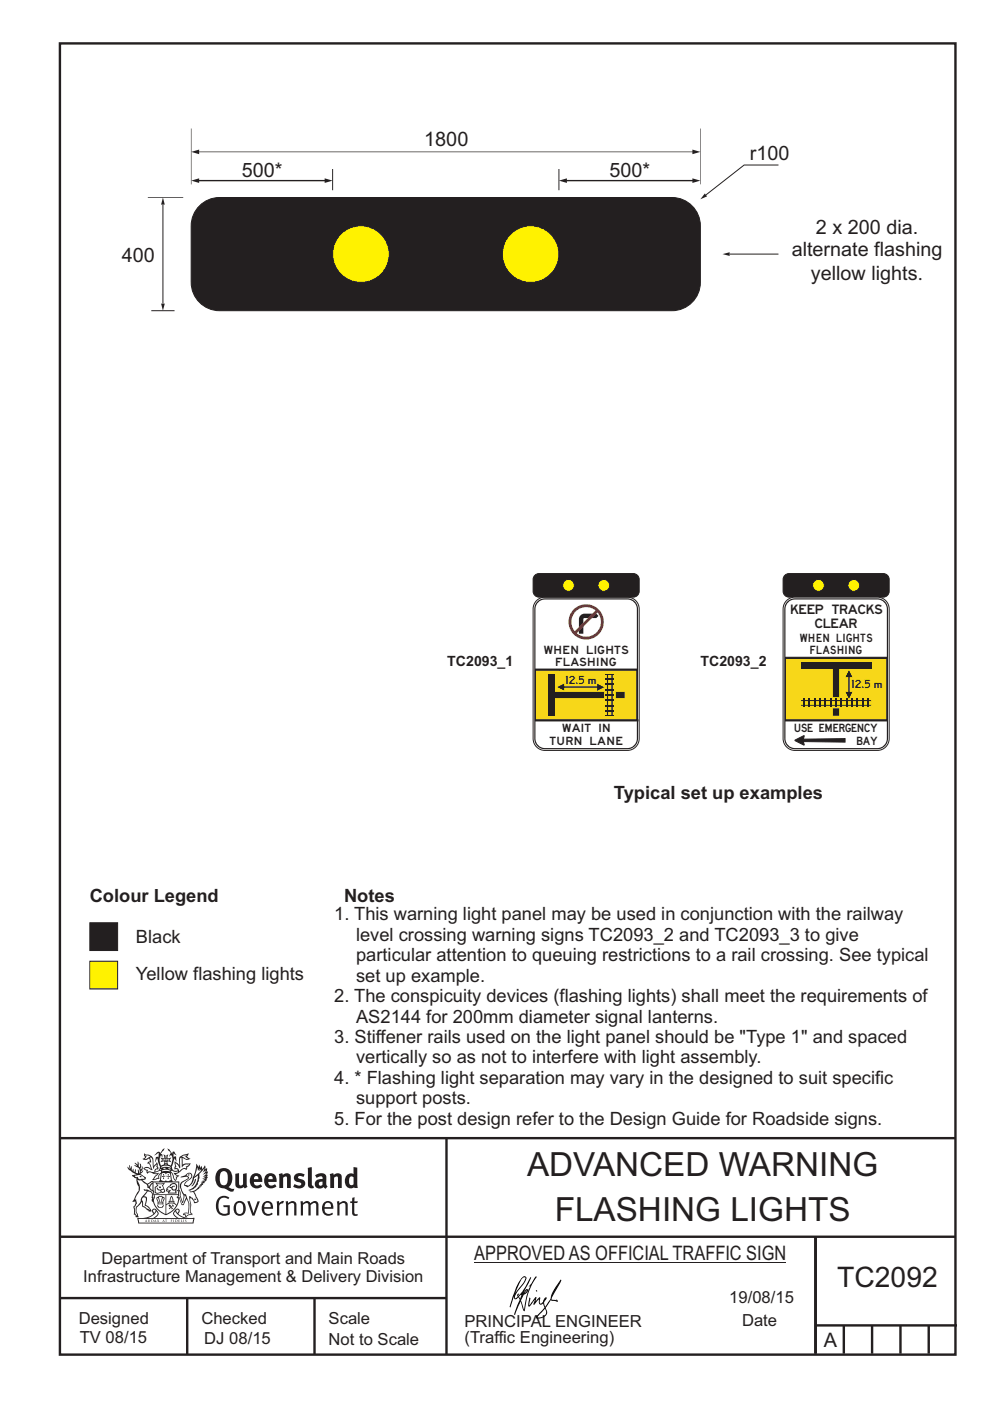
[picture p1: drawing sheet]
<svg xmlns="http://www.w3.org/2000/svg" width="210mm" height="297mm" viewBox="0 0 210 297" stroke-linecap="round" stroke-linejoin="round" font-family="sans-serif">
<path d="M12.7 9.2h190v278h-190zM12.7 241.3h189.9M94.7 241.4v45.8M12.7 275.2h82M39.7 275.2v12M66.7 275.2v12M173 262.2v24.8M173 281h30M179 281v6M185 281v6M191 281v6M197 281v6" fill="none" stroke="#231f20" stroke-width=".51"/>
<path d="M19.1 203.8h5.8v5.9h-5.8z" fill-rule="evenodd" fill="#fff200" stroke="#231f20" stroke-width=".21"/>
<path d="M19.1 195.6h5.8v5.9h-5.8z" fill-rule="evenodd" fill="#231f20" stroke="#231f20" stroke-width=".21"/>
<path d="M12.7 262.2h190.1" fill="none" stroke="#231f20" stroke-width=".51"/>
<path d="M100.6 267.7h66.2" fill="none" stroke="#231f20" stroke-width=".21"/>
<g fill="#231f20">
<path d="M47 248.5a2.55 2.55 0 0 0 0 2.7l.3 .1a.81 .81 0 0 0 1-.9v-.6a1.04 1.04 0 0 0-1.1-1.5zM46.3 248.1a1.82 1.82 0 0 1 2.1-.2 1.82 1.82 0 0 1 .9 1.9 2.29 2.29 0 0 1-.8 1.9l.7 .3h.5l-.2 .6a2.87 2.87 0 0 1-2-.7 2.12 2.12 0 0 1-1.7-3.1z" fill-rule="evenodd"/>
<path d="M49.9 248.9l.8-.2v2a.46 .46 0 0 0 .2 .6 .46 .46 0 0 0 .7-.2v-2.2l.7-.2v2.4l.2 .5-.6 .4-.2-.3a1.02 1.02 0 0 1-1.2 .2 1.02 1.02 0 0 1-.6-1.1z" fill-rule="evenodd"/>
<path d="M54 249.5l-.1 .5h.9a.49 .49 0 0 0-.2-.6 .49 .49 0 0 0-.6 .1zM53.4 249.2a1.34 1.34 0 0 1 1.6-.3 1.34 1.34 0 0 1 .6 1.5v.2h-1.7a.77 .77 0 0 0 .5 .8 .77 .77 0 0 0 .9-.3l.3 .4a1.59 1.59 0 0 1-2.1 .2 1.59 1.59 0 0 1-.4-2z" fill-rule="evenodd"/>
<path d="M57 249.5l-.1 .5h.9a.49 .49 0 0 0-.2-.6 .49 .49 0 0 0-.6 .1zM56.4 249.2a1.34 1.34 0 0 1 1.6-.3 1.34 1.34 0 0 1 .7 1.5v.2h-1.8a.77 .77 0 0 0 .5 .8 .77 .77 0 0 0 .9-.3l.3 .4a1.59 1.59 0 0 1-2 .2 1.59 1.59 0 0 1-.5-2z" fill-rule="evenodd"/>
<path d="M59.1 248.9l.8-.2 .1 .4a.95 .95 0 0 1 1-.3 .95 .95 0 0 1 .7 .8v2.3h-.8v-2.3a.46 .46 0 0 0-.8 .1v2.2h-.9z" fill-rule="evenodd"/>
<path d="M62.5 249.1a1.75 1.75 0 0 1 2.1-.1l-.2 .5-.6-.2a.43 .43 0 0 0-.6 .3l.4 .3a1.04 1.04 0 0 1 1.2 1.2 1.04 1.04 0 0 1-1.4 .9l-1.2-.4 .3-.6 1 .4 .4-.4a.88 .88 0 0 0-1-.5l-.4-.2-.1-.4z" fill-rule="evenodd"/>
<path d="M65.3 247.6l.8-.2 .1 3.8 .2 .2 .2 .5a.88 .88 0 0 1-1-.1 .88 .88 0 0 1-.3-1z" fill-rule="evenodd"/>
<path d="M67.8 250.6a.43 .43 0 0 0-.1 .7 .43 .43 0 0 0 .7-.1v-.7zM66.8 249.2a1.7 1.7 0 0 1 2.4 .1v1.8l.3 .4-.4 .5-.5-.3a1.03 1.03 0 0 1-1.7-.2 1.03 1.03 0 0 1 .8-1.5h.7v-.4a.8 .8 0 0 0-1.2 .1z" fill-rule="evenodd"/>
<path d="M69.9 248.9l.8-.2 .1 .4a.95 .95 0 0 1 1-.3 .95 .95 0 0 1 .7 .8v2.3h-.8v-2.3a.46 .46 0 0 0-.8 .1v2.2h-.8z" fill-rule="evenodd"/>
<path d="M74.3 249.5a1.48 1.48 0 0 0 0 1.7l.4 .1 .3-.2v-1.5l-.3-.2zM75 247.4l.8 .2 .1 4.3h-.7l-.1-.2a1.26 1.26 0 0 1-1.4 0 1.26 1.26 0 0 1-.6-1.3 1.29 1.29 0 0 1 .5-1.3 1.29 1.29 0 0 1 1.4-.2z" fill-rule="evenodd"/>
<path d="M46.4 253.9a1.72 1.72 0 0 1 2.2 0l-.2 .3a1.24 1.24 0 0 0-1.4-.1 1.24 1.24 0 0 0-.7 1.3 1.49 1.49 0 0 0 1.3 2l.7-.2v-1.3h-.9l-.1-.4h1.4v2a1.93 1.93 0 0 1-2.2-.1 1.93 1.93 0 0 1-.7-2.2l.2-.7z" fill-rule="evenodd"/>
<path d="M50.3 255.2a1.65 1.65 0 0 0 .3 2.2 .99 .99 0 0 0 1-1.5 .78 .78 0 0 0-.4-.8 .78 .78 0 0 0-.9 .1zM50 254.9a1.33 1.33 0 0 1 1.6-.1 1.33 1.33 0 0 1 .5 1.5 1.31 1.31 0 0 1-1.3 1.5 1.31 1.31 0 0 1-1.3-1.6l.1-.5z" fill-rule="evenodd"/>
<path d="M52.5 254.7l.4-.1 .9 2.6 .8-2.5h.5l-1.1 3h-.5z" fill-rule="evenodd"/>
<path d="M56.2 255.2l-.2 .7h1.4a.7 .7 0 0 0-.3-.8 .7 .7 0 0 0-.9 .1zM55.9 255a1.22 1.22 0 0 1 1.5-.2 1.22 1.22 0 0 1 .5 1.5h-1.9a.93 .93 0 0 0 .5 1 .93 .93 0 0 0 1.2-.2l.1 .3a1.43 1.43 0 0 1-1.7 .1 1.43 1.43 0 0 1-.6-1.7z" fill-rule="evenodd"/>
<path d="M58.7 254.8l.4-.2 .1 .5 .4-.3 .6-.2-.2 .6a.66 .66 0 0 0-.8 .6v1.9h-.4z" fill-rule="evenodd"/>
<path d="M60.6 254.8l.4-.2 .1 .5a.94 .94 0 0 1 1-.4 .94 .94 0 0 1 .8 .7v2.3h-.5l-.1-2.5a.81 .81 0 0 0-1.2 .3v2.2h-.4z" fill-rule="evenodd"/>
<path d="M63.7 254.7l.5-.1 .1 .5 .4-.3a.78 .78 0 0 1 1.1 .3 .9 .9 0 0 1 1-.5 .9 .9 0 0 1 .7 .8v2.3h-.4l-.1-2.5a.67 .67 0 0 0-1.1 .3v2.2h-.5v-2.4l-.4-.2-.7 .4v2.2h-.5z" fill-rule="evenodd"/>
<path d="M69 255.2l-.2 .7h1.4a.7 .7 0 0 0-.3-.8 .7 .7 0 0 0-.9 .1zM68.7 255a1.22 1.22 0 0 1 1.5-.2 1.22 1.22 0 0 1 .5 1.5h-1.9a.93 .93 0 0 0 .5 1 .93 .93 0 0 0 1.2-.2l.1 .3a1.44 1.44 0 0 1-1.7 .1 1.44 1.44 0 0 1-.6-1.7z" fill-rule="evenodd"/>
<path d="M71.4 254.8l.5-.2 .1 .5a.94 .94 0 0 1 1-.4 .94 .94 0 0 1 .7 .7v2.3h-.4l-.1-2.5a.81 .81 0 0 0-1.2 .3v2.2h-.5z" fill-rule="evenodd"/>
<path d="M74.7 254l.5-.2v.9h.7l-.1 .4h-.7l.1 2.2 .1 .1h.5l.1 .3a.75 .75 0 0 1-1.2-.6v-2h-.4v-.4h.4z" fill-rule="evenodd"/>
<path d="M30.8 244.9l1.1 .3-.9 .5h-.4l.5-.5zM31.8 245.5l.2-.1a2.44 2.44 0 0 1 .4 2l.1 .4 .7-1-.1 .6 .3 .3a.57 .57 0 0 0-.6 .8l-1-.2-.5 .2 .1-.5-.7-.2 .6-.2 1 .5 .1-.1-.6-1.3-.2-.1 .5-.1zM30.7 244.5l-.2 .4 .3 .4-.6 .4a1.04 1.04 0 0 0 1.4-.1l.2 .7h-.4l-.2 .4a.94 .94 0 0 1 .9 1.1l-.2-.1a1.16 1.16 0 0 0-1.5-.1l.3 .4 .4 .2 .1 .5 .2 .2v-.2a.94 .94 0 0 1 1.1 .2h.9l-1.2 1.2a1.13 1.13 0 0 0 1.2-.2l.4-.1-.1-.4 .5-.7a.83 .83 0 0 0-.6 1.1l-.3-.1-.7 .3 1.1-1.4-.5 .2-.5-.1 1.3-.5-.2-.2-.8 .4v-.3l.2-.2 .3 .1 .1-.3-.2-.4v-.6l-.2-.3-.6 .9v-.7a1.42 1.42 0 0 0-1.7-1.8z" fill-rule="evenodd"/>
<path d="M38.5 245.3l.5-.3 .7-.1-.6 .3 .8 .5h-.3zM38.3 245.5h.2l.1 2a1.69 1.69 0 0 1 1.5-.7l-.7 .5 .1 .5a1.1 1.1 0 0 0-1.5 .6l-.1-.5-.2-.2h-.5l.2-.4-.2-.7a1.42 1.42 0 0 1 .8 1.1l.2-.1zM37.1 246.2l.1 1-.2 .3v.5l.6-.1 .1 .2a.96 .96 0 0 1-1.1-.1l-.1 .1a1.06 1.06 0 0 0 1.3 .2v.1a.72 .72 0 0 1-1 .2l.3 .5 .6 .3-.4 .1-.1 .7-.3-.4-.3-1.1-.4-.4 .4 .9a1.54 1.54 0 0 0 .6 1.2l.2-.3a.58 .58 0 0 1 .5-.7l.1-.2h-.3l-.4-.3 .9-.5a.93 .93 0 0 1 1.1-.5l.1 .2 .2-.1 .1-.5a.99 .99 0 0 0 .7-.9l-1.3 .1-.4 .3v-1.5l.9 .4 .8-.3h-.3l-.5-.4 .4-.7-.7 .2a1.46 1.46 0 0 0-1.3 2.1v.4l-.2-.4z" fill-rule="evenodd"/>
<path d="M35.6 248.9l.2 .1-.1 .4h.3l-.3 .1v.5l-.1-.6h-.3l.3-.1z" fill-rule="evenodd"/>
<path d="M34.6 248.9l.2 .1-.1 .3 .4 .1h-.4v.6l-.1-.5-.3-.1h.3z" fill-rule="evenodd"/>
<path d="M34.3 248.8a.57 .57 0 0 1 .9 .2 .57 .57 0 0 1 .9-.2l.2 1.4-.2 .1a.57 .57 0 0 1-.9-.1 .69 .69 0 0 1-1.1 0zM34.2 248.1l-.3 2.1-.2 .4h2.9l-.1-.4-.3-2.1h-.2v.3l-.8-.1-.9 .1 .1-.3z" fill-rule="evenodd"/>
<path d="M34.2 252.4a.3 .3 0 0 0 .6 0 .3 .3 0 0 0-.6 0zM33.3 251l.3 .3-.3 .3a.79 .79 0 0 0 0 1.3l.8-.2-.1-.3a.55 .55 0 0 1-.7-.6h.1l.1 .3 .4 .1 .8-.2-.4-.7 .4-.3-.7 .1zM33 250.7l1.1 .2 .9-.2-.4 .7 .4 1.1a.56 .56 0 0 1-.8 .3l-.2 .1a.73 .73 0 0 1-.9 .1 .73 .73 0 0 1-.3-.9v-.4l.5-.4z" fill-rule="evenodd"/>
<path d="M35.6 251.9l.7-.5a.58 .58 0 0 1 1-.1 .58 .58 0 0 1-.5 .9l-.2-.3a.43 .43 0 0 1 .6-.3v-.1a.57 .57 0 0 0-.8 .2l-.2-.1-.3 .2 .4 .1a.55 .55 0 0 0 .9 .5v.5h-1.3l.3-.4-.1-.2-.6 .1 .2-.2-.2-.1zM35.4 251.8l-.1 .2a.39 .39 0 0 0 .2 .7l.3-.1-.2 .5h1.9l-.1-.8a.86 .86 0 0 0-.1-1.4 .86 .86 0 0 0-1.3 .4z" fill-rule="evenodd"/>
<path d="M36 254.8h.8v.2h-.8zM36.4 253.8l.2 .8h-.4zM36.4 253.5l-.3 .5-.1 .6h-.2v.4l-.7 .4 .1 .2a1.48 1.48 0 0 1 2.2 .1l.2-.1-.6-.5v-.5h-.2l-.1-.6z" fill-rule="evenodd"/>
<path d="M35.8 255.4l.3 .1 .2 .3 .3-.2-.2-.2a.38 .38 0 0 1 .4 .5l-.1-.2-.3 .3 .3 .2-.3 .2-.1-.3-.4 .3-.1-.2 .4-.3-.2-.1-.1 .1z" fill-rule="evenodd"/>
<path d="M34.5 254h.2v.2l-.3 .6h-.1zM33.6 255.3h.9v.2a.55 .55 0 0 1-.8 .4v-.2h-.2zM33.4 254h.2l.2 .8h-.2zM33.6 255h.8l.1 .1-.8 .1zM33.8 253.7h.5l-.2 1.1h-.2zM33.3 253.8l-.1 .3 .3 1.2a.48 .48 0 0 0-.1 .5 .48 .48 0 0 0 .4 .3l.6-.1a.49 .49 0 0 0 .2-.7l.3-1.2-.1-.3a1.42 1.42 0 0 0-1.5 0z" fill-rule="evenodd"/>
<path d="M33.6 251.6h.5l.1 .3h-.4z" fill-rule="evenodd"/>
<path d="M41.3 250.1l.3-.2-.2 .9-.6 .7h-.2l.5-.7z" fill-rule="evenodd"/>
<path d="M39.7 249l.3-.2 .5 .2a.88 .88 0 0 1-.6 1.1 1.22 1.22 0 0 0-.8 1.3l.5 .2a.72 .72 0 0 0 .9-.4l.5-.8 .2-.6 .8-.6v.3a2.85 2.85 0 0 1-2 2.8l.1 .1a2.13 2.13 0 0 0 1.9-1.5l-.1-.2a2.01 2.01 0 0 0 .3-1.8l1.2-1.3-.4 1 .7-.5-.7 1 .8-.4-.8 .8 .7-.1-.9 .5 .8-.1-.8 .4h.7l-.8 .3 .3 .2h-.4l.2 .4-.4-.1 .2 .3h-.4l.1 .3h-.1a2.16 2.16 0 0 1-2 1l.1 .2h.4a.76 .76 0 0 1 .7 .7l.5 1.2-.6 .2a1.45 1.45 0 0 0-1.2-1.3l.3 1.8-.1 1.9 .4 .2a1.07 1.07 0 0 0-1.2 .4v-.3l-.5-.2a.87 .87 0 0 1 1-.1l.1-.7a4.4 4.4 0 0 0-.6-3.1l-.1-.3h-.2a2.16 2.16 0 0 1-.7-2.2l.3-.3 1.2-.8a.55 .55 0 0 0-.4-.7zM37.8 252.4a.76 .76 0 0 1 .3 1.1l.6 1.6 .4-1.7 .2 .1a.61 .61 0 0 1-.1 .9l-.3 .9h-.2l-.7-1.6-.3 .1a1.18 1.18 0 0 0 .1-1.4zM41.8 247.5l.2 .8 .3-.6v.6l.3-.5a1.9 1.9 0 0 1-1.1 1.4l-.3 .3zM38.2 249.6l1.4-.1 .2 .1v.3l-.5 .3a1.26 1.26 0 0 0-1 1.9l.2 .7a1.84 1.84 0 0 1 .2 2l-.4-1.3a.96 .96 0 0 0-.4-1.3l-.4 .3a.78 .78 0 0 1-.1 1.3l.2 .2h.4l.4 1.1a.38 .38 0 0 0 .2 .4 .38 .38 0 0 0 .4-.1l.6-1.2a2.94 2.94 0 0 1 .3 2.5v.5l-.8-.1-.3 .4v.2l.4-.1 .1 .4 .2 .1a1.02 1.02 0 0 1 1.3-.5l-.1-.4-.3-.1 .2-1.7-.3-1.4 .1 .1a1.14 1.14 0 0 1 .7 .9 .63 .63 0 0 0 .9-.2 .63 .63 0 0 0-.2-.8l-.6-1.3 .9-.6 .2-.3 .2-.1v-.2h.3l-.1-.3h.4l-.1-.3 .5-.1-.2-.2 .5-.4 .1-.2-.3 .1 .5-.6-.3 .1 .3-.6-.4 .1 .4-.5v-.3l-.3 .2 .1-.6v-.3l-.4 .3-.1-.8-.5 .8-.2-.7-.2 .5-.3-.8-.1 .6-.5-.8-.1 1.4-.7 1.9a1.81 1.81 0 0 1-.9 1.4l-.6-.2a1.75 1.75 0 0 1 1.1-1.2 .75 .75 0 0 0 .1-1.3 .75 .75 0 0 0-1.2 .5z" fill-rule="evenodd"/>
<path d="M41.2 254.2l.3-.1 .1 .3h-.4z" fill-rule="evenodd"/>
<path d="M29.4 258.4h11.6l-.2 .8h-11.3zM31.3 258.2l.5-.1a2.48 2.48 0 0 0 1.4-1.3l.2 .6-.5 .5-.4 .3zM32.5 256.6l.3-.2 .2 .2-.3 .6zM37.2 256.8a2.65 2.65 0 0 0 1.8 1.4h-1.1l-.5-.3-.5-.5zM37.4 256.6l.2-.2 .3 .2-.3 .6zM29.2 258.2l.1 1.2h11.7l.3-1.1-.2-.1a4.1 4.1 0 0 1-3.3-.9l.3-.4-.1-.5a1.06 1.06 0 0 0-1.3 .9l.2 .4 .6 .5h-4.7l.3-.1a.84 .84 0 0 0 .6-.7 .84 .84 0 0 0-.5-.9l-.3-.2-.5 .1-.1 .5 .3 .4a4.2 4.2 0 0 1-3.4 .9z" fill-rule="evenodd"/>
<path d="M31 258.7l.1 .2h-.2zM31 258.6l-.3 .5 .4-.1 .2 .1z" fill-rule="evenodd"/>
<path d="M31.3 258.6h.2v.4a.25 .25 0 0 0 .3-.1 .25 .25 0 0 0-.1-.3h.1a.29 .29 0 0 1 0 .4 .29 .29 0 0 1-.4 0 .29 .29 0 0 1 0-.4z" fill-rule="evenodd"/>
<path d="M32.2 258.6a.22 .22 0 0 1 .3 .2 .22 .22 0 0 1-.3 .2zM32 258.6v.5a.33 .33 0 0 0 .5-.1 .33 .33 0 0 0 0-.4 .33 .33 0 0 0-.5 0z" fill-rule="evenodd"/>
<path d="M32.9 258.7l.1 .2h-.2zM32.9 258.6l-.2 .5 .3-.1 .2 .1z" fill-rule="evenodd"/>
<path d="M33.3 258.6h.2v.2l.3-.2-.2 .2 .2 .3-.3-.2-.1 .2h-.1l.2-.3z" fill-rule="evenodd"/>
<path d="M34.7 258.7l.1 .2h-.2zM34.7 258.6l-.3 .5 .4-.1 .2 .1z" fill-rule="evenodd"/>
<path d="M35 258.6h.4h-.1v.5h-.2l.1-.5z" fill-rule="evenodd"/>
<path d="M36.2 258.6h.3h-.2v.2h.2h-.2l.1 .3h-.2z" fill-rule="evenodd"/>
<path d="M36.7 258.6h.2v.5h-.2z" fill-rule="evenodd"/>
<path d="M37.3 258.6a.22 .22 0 0 1 .3 .2 .22 .22 0 0 1-.3 .2zM37.1 258.6v.5a.33 .33 0 0 0 .5-.1 .33 .33 0 0 0 0-.4 .33 .33 0 0 0-.5 0z" fill-rule="evenodd"/>
<path d="M37.8 258.6h.3h-.1v.2h.1h-.1v.2l.1 .1h-.3z" fill-rule="evenodd"/>
<path d="M38.3 258.6h.3l-.1 .4 .2 .1h-.4z" fill-rule="evenodd"/>
<path d="M38.9 258.6h.2v.5h-.2z" fill-rule="evenodd"/>
<path d="M39.3 258.6h.2l-.2 .1 .2 .2-.1 .2h-.1v-.2l.2 .1z" fill-rule="evenodd"/>
<path d="M34.2 247.4a1.51 1.51 0 0 1 2 .2 2.67 2.67 0 0 0-2.1 0zM35.7 247.6l.4 .2 .1 .2-.4-.1zM34.6 247.7l.4-.1 .2 .2h-.4zM34 247.9l.3 .1-.3 .1zM34.9 246.9l.3-.2 .2 .2zM34.9 245.7h.2v.4h-.2zM35 245.1l.2 .2 .2-.2-.1 .4h-.2zM35.1 246.3h.2l.1 .4-.2-.2-.2 .2zM35.3 245.7h.2v.4h-.2zM34.4 245.7l.3 .1v.2l-.3 .1 .2-.2zM35.7 245.8l.3-.1-.2 .2 .2 .2-.4-.1zM32.7 244.9l1-.5-.1 1-.2-.1-.4 .1-.2 1.1 .5-1 .2 .9a1.84 1.84 0 0 1 .3 1.7l.4 .1a2.48 2.48 0 0 1 2.2 .1l.2-.3-.2-.7 .7-1.7 .4 .6-.2-1-.2-.1-.2 .3v-.9l.6 .4-.6-.7h-.3l-.1 .4-.5-.8-.5-.3 .2 .4 .5 .6-.4 .7 .4-.3a2.06 2.06 0 0 1 0 2.2l-.6-.2-.1-.6 .1-.1 .8 .2-.4-.5 .4-.5-.7 .2-.2-.2 .2-.7-.5 .4-.5-.4 .2 .7-.2 .2-.7-.2 .4 .5-.4 .5 .7-.2 .2 .1-.2 .6-.5 .2a2.02 2.02 0 0 1 0-2.2l.3 .5-.1-.6-.3-.1 .8-1.2-.5 .3-.4 .7-.2-.3a.8 .8 0 0 0-.8 .5z" fill-rule="evenodd"/>
<path d="M29.2 250.1l.3 .2a.61 .61 0 0 1 .8 .3l.3 .2a.8 .8 0 0 1 .6 1l.4 .1 .5 .6a1 1 0 0 1 .5 1l-.1 .7v-.5h-.1a.96 .96 0 0 0-.8-1.3l-.3-.2h-.6l-.1-.1-.2 .1 .2 .3h.5l-1.1 1.4-.2 .9-.4 .6a1.33 1.33 0 0 0-.5 1.8l.2 .5a1.26 1.26 0 0 1-.5-1.4l-.1-.4a1.56 1.56 0 0 0 .4-1.7l-.3 .2 .2-.5a3.2 3.2 0 0 0 .7-3zM30.4 253.9h.4a2.06 2.06 0 0 1-.1 1.6l.7 .5 .4 .5-.6-.2-.8-.6-.1-.9a.51 .51 0 0 1 .1-.9zM28.6 249.3a1.52 1.52 0 0 1 2.1 .6l-1.1 .1-.2-.1-.2-.4-.4 .1zM27.5 247v.8l-.3-.4-.2 .1a3.1 3.1 0 0 0 2 1.5l-1 .1 .5 .6 .5 .1v1.1a1.84 1.84 0 0 1-.2 2.5l-.4 .9-.4 .4 .3 .1 .4-.1 .1 .4-.2 .5-.3 .2 .1 1.8 .2-.1 .2 .6h.2l.4-.1-.1-.5a1.3 1.3 0 0 1-.1-1.6l.8-1.1 .2 1.1 .6 .2 .4 .6 .2-.2 .2 .4 .5-.1a1.85 1.85 0 0 0-1.2-1.3l.1-.3a1.39 1.39 0 0 0 0-1.5h-.5l.5-.6a.66 .66 0 0 1 .9-.4 .66 .66 0 0 1 .3 .9l-.1 .4h.2v.1l-.2 .3 .2 .5 .2-.3a2.24 2.24 0 0 0 .1-2.2 .73 .73 0 0 1-.7-.6 .73 .73 0 0 1 .5-.8l.1-.2a.94 .94 0 0 0-.9 .8 .48 .48 0 0 1-.1-.5 .48 .48 0 0 1 .5-.3l.5-.3a.51 .51 0 0 0-.8 .2l-.5 .3-1-.8 .6-.1 .1-.5-1.1-.7 .5-.4v-.4l-.5 .5 .1-.2a.69 .69 0 0 0 .2-1.1v.5l-.3 .2 .1-1.1-.3-.2 .1 .6-.1 .2-.4-1.2v.6l-.7-.3 .6 .6-.6-.2 .2 .3a1 1 0 0 1 .8 1.5l-.2-.8v.8l-.5-.2-.1-.7-.2 .6-.2-.1v-.6l-.2 .4-.2-.2 .1-.7-.2 .5z" fill-rule="evenodd"/>
<path d="M29.5 249.5l.3-.2 .3 .3z" fill-rule="evenodd"/>
<path d="M32.4 250.5h5.6v2l-.2-.1v-1.7h-5.2v2.5h5.2v-.8l.1 .2-.1 1.1v-.3h-2.5v4a4.1 4.1 0 0 0 2.6-3.6l.1-.1a4 4 0 0 1-2.8 3.9 4.2 4.2 0 0 1-2.8-4.7l.1 1.3 .1-.1a3.8 3.8 0 0 0 2.5 3.3v-4h-2.5l-.2-.9z" fill-rule="evenodd"/>
<circle cx="40" cy="249.1" r=".17"/>
</g>
<g fill="#000">
<path d="M111.6 273.7l.2-.2-.5 .7zM110.4 274.5l.2 .1-.3 .8-.2-.5zM110.9 270.9h.5a9.3 9.3 0 0 1-2 3.1l-.1 .3 1-2.5zM110.6 271a14.7 14.7 0 0 0-2.2 4.9l-.3 1.2 .1 .1 .8-2.3a.42 .42 0 0 0 .2 .6 .42 .42 0 0 0 .6-.3l.2-.1 .2 .5-1.1 3.2h.2l1.1-2.9 .6 1.9 .2 .2 .2-.5a13.5 13.5 0 0 1 2-6.2l.4-.5-.1-.2-1.6 2.1 .4-.1a14.9 14.9 0 0 0-1.3 5.1l-.4-1.1a1.39 1.39 0 0 1 .2-1.9l.1-.2a.92 .92 0 0 0 .8-1.2 .75 .75 0 0 0-.8 .7l-.1 .2 1.6-3.4h-.1l-.4 .7a10.5 10.5 0 0 1-2.2 3.3l.2-.5a.32 .32 0 0 0-.4 .2 .32 .32 0 0 0 .1 .4l-.5 .4a3.2 3.2 0 0 1 1.1-2.3l.5-.6a2.49 2.49 0 0 0 .7-1.6l-.4-.2z" fill-rule="evenodd"/>
<path d="M113.7 273.6l.3 .2h-.3z" fill-rule="evenodd"/>
<path d="M115.6 277.5a1.15 1.15 0 0 1 .1 1.3 1.15 1.15 0 0 1-1.2 .5l-.6 .1zM112.2 275.2l-.2 1.6 .2 .2 1.2-1.5-.2 1.1 1.1-1.1a.94 .94 0 0 0 .4 1.1l.5-.3 .3 .9-1.2 1.3a.98 .98 0 0 0-.5 1 1.9 1.9 0 0 0 2.3-1.3l-.1-.2a1.02 1.02 0 0 1 .2-1.4l.6-1 1.5 .3-.2-.4v.2l-1.1-.1v-.3l2-3.6 .1-.2-.2-.2-1.7 2.8a6.6 6.6 0 0 1-1.6 2.9l-.1-.2a1.01 1.01 0 0 1 .4-1.4l.1-.2-.3-.1-.4 .4-.1 .5-.6 .4-.1-.4 .1-.9-.2-.1-.9 1 .3-1h-.2l-1.4 1.8 .3-1.5v-.1z" fill-rule="evenodd"/>
</g>
<path d="M42.3 43.6a6 6 0 0 1 4.2-1.7h96.1a6 6 0 0 1 5.9 6v12a6 6 0 0 1-5.9 6h-96.1a6 6 0 0 1-6-6v-12a6 6 0 0 1 1.8-4.3z" fill-rule="evenodd" fill="#231f20" stroke="#231f20" stroke-width=".21"/>
<g fill="#fff200" stroke="#231f20" stroke-width=".21">
<circle cx="76.6" cy="53.9" r="6"/>
<circle cx="112.6" cy="53.9" r="6"/>
</g>
<path d="M40.6 27.3v11.8M42.1 32.2h104.9M70.5 35.8v4.5" fill="none" stroke="#231f20" stroke-width=".21"/>
<g fill="#231f20">
<path d="M40.6 32.2l1.6-.5v1z"/>
<path d="M146.9 31.7l1.6 .5-1.6 .5z"/>
</g>
<path d="M42.1 38.3h26.9" fill="none" stroke="#231f20" stroke-width=".21"/>
<g fill="#231f20">
<path d="M40.5 38.3l1.7-.5v1z"/>
<path d="M68.9 37.8l1.6 .5-1.6 .5z"/>
</g>
<path d="M148.6 27.3v11.8M34.6 43.4v20.9M32.1 65.9h4.9" fill="none" stroke="#231f20" stroke-width=".21"/>
<g fill="#231f20">
<path d="M34.6 41.9l.3 1.5h-.7z"/>
<path d="M34.2 64.4h.7l-.3 1.5z"/>
</g>
<path d="M165.1 35h-7.3l-8 6.3M31.4 41.9h7.5" fill="none" stroke="#231f20" stroke-width=".21"/>
<path d="M149.5 41l.5 .6-1.5 .7z" fill="#231f20"/>
<path d="M154.8 53.9h10.3" fill="none" stroke="#231f20" stroke-width=".21"/>
<path d="M153.3 53.9l1.5-.4v.8z" fill="#231f20"/>
<path d="M118.6 35.8v4.5M120.1 38.3h26.9" fill="none" stroke="#231f20" stroke-width=".21"/>
<g fill="#231f20">
<path d="M118.5 38.3l1.7-.5v1z"/>
<path d="M146.9 37.8l1.6 .5-1.6 .5z"/>
</g>
<path d="M166.3 122.1l.7-.4 .3-.1h20a1.25 1.25 0 0 1 1.3 1.3v2.5a1.25 1.25 0 0 1-1.3 1.2h-20a1.25 1.25 0 0 1-1.2-1.2v-2.5z" fill-rule="evenodd" fill="#231f20" stroke="#231f20" stroke-width=".21"/>
<g fill="#fff200" stroke="#231f20" stroke-width=".21">
<circle cx="173.6" cy="124.1" r="1.25"/>
<circle cx="181.1" cy="124.1" r="1.25"/>
</g>
<path d="M113.6 127.5a2.5 2.5 0 0 1 2-.9h17.5a2.51 2.51 0 0 1 2.5 2.5v27.5a2.51 2.51 0 0 1-2.5 2.5h-17.5a2.51 2.51 0 0 1-2.5-2.5v-27.5v-.6z" fill-rule="evenodd" fill="#fff" stroke="#231f20" stroke-width=".21"/>
<path d="M114 127.5l1-.6h.6h17.5a2.26 2.26 0 0 1 2.2 2.2v27.5a2.26 2.26 0 0 1-2.2 2.3h-17.5a2.26 2.26 0 0 1-2.3-2.3v-27.5l.1-.6z" fill-rule="evenodd" fill="#231f20"/>
<path d="M114.2 127.7l.8-.5 .6-.1h17.5a2.01 2.01 0 0 1 2 2v27.5a2.01 2.01 0 0 1-2 2h-17.5a2.01 2.01 0 0 1-2-2v-27.5v-.5z" fill-rule="evenodd" fill="#fff"/>
<g fill="#231f20" stroke="#231f20" stroke-width=".21">
<path d="M113.6 141.9h21.6v.2h-21.6z" fill-rule="evenodd"/>
<path d="M113.6 152.6h21.7v.3h-21.7z" fill-rule="evenodd"/>
</g>
<path d="M113.6 142.1h21.5v10.5h-21.5z" fill-rule="evenodd" fill="#f7d719" stroke="#231f20" stroke-width=".21"/>
<g fill="#231f20">
<path d="M122.6 147.1l.2 .2v-.3l.1 .3 .2-.2-.1 .3 .1 .2-.2-.2-.1 .3v-.3l-.2 .2 .2-.2z" fill-rule="evenodd"/>
<path d="M123.3 130.3l.7-.2h2.5l.4 .5-.4 .4-2.7 .1-.1 3.3h-.9v-3.1l.1-.4z" fill-rule="evenodd"/>
</g>
<path d="M120.6 131.9a3.8 3.8 0 0 1 7.5 0 3.8 3.8 0 0 1-7.5 0zM122.4 129.4a3.1 3.1 0 0 0-.5 4.4l4.4-4.4a3.1 3.1 0 0 0-3.9 0zM126.7 129.9l-4.4 4.4a3.1 3.1 0 0 0 4.2-.2 3.1 3.1 0 0 0 .2-4.2z" fill-rule="evenodd" fill="#ed1c24"/>
<g fill="#231f20">
<path d="M116.2 143h1.4v8.7h-1.4z"/>
<path d="M118.2 145.7l1.5-.8v.7h7v-.7l1.5 .8-1.5 .8v-.7h-7v.7z"/>
<path d="M128.5 143h1.7z"/>
<path d="M128.5 143.8h1.7v.3h-1.7z"/>
<path d="M128.5 144.9h1.7v.3h-1.7z"/>
<path d="M128.5 146.1h1.7v.3h-1.7z"/>
<path d="M128.5 147.2h1.7v.3h-1.7z"/>
<path d="M128.5 148.3h1.7v.3h-1.7z"/>
<path d="M128.5 149.5h1.7v.3h-1.7z"/>
<path d="M128.5 150.6h1.7v.3h-1.7z"/>
<path d="M128.5 151.7h1.7z"/>
</g>
<g fill="#231f20">
<path d="M130.6 146.7v1.3h1.8v-1.3zM116.3 146.7h11.8v1.3h-11.8z" fill-rule="evenodd"/>
<path d="M128.7 143h.3v8.7h-.3zM129.7 143h.3v8.7h-.3z" fill-rule="evenodd"/>
</g>
<path d="M113.3 122.1l.6-.4 .4-.1h20a1.25 1.25 0 0 1 1.3 1.3v2.5a1.25 1.25 0 0 1-1.3 1.2h-20a1.25 1.25 0 0 1-1.2-1.2v-2.5z" fill-rule="evenodd" fill="#231f20" stroke="#231f20" stroke-width=".21"/>
<g fill="#fff200" stroke="#231f20" stroke-width=".21">
<circle cx="120.6" cy="124.1" r="1.25"/>
<circle cx="128.1" cy="124.1" r="1.25"/>
</g>
<path d="M166.6 127.5a2.5 2.5 0 0 1 2-.9h17.5a2.51 2.51 0 0 1 2.5 2.5v27.5a2.51 2.51 0 0 1-2.5 2.5h-17.5a2.51 2.51 0 0 1-2.5-2.5v-27.5l.1-.6z" fill-rule="evenodd" fill="#fff" stroke="#231f20" stroke-width=".21"/>
<path d="M167 127.5l1-.6h.6h17.5a2.26 2.26 0 0 1 2.2 2.2v27.5a2.26 2.26 0 0 1-2.2 2.3h-17.5a2.26 2.26 0 0 1-2.3-2.3v-27.5l.1-.6z" fill-rule="evenodd" fill="#231f20"/>
<path d="M167.2 127.7l.9-.5 .5-.1h17.5a2.01 2.01 0 0 1 2 2v27.5a2.01 2.01 0 0 1-2 2h-17.5a2.01 2.01 0 0 1-2-2v-27.5l.1-.5z" fill-rule="evenodd" fill="#fff"/>
<g fill="#231f20" stroke="#231f20" stroke-width=".21">
<path d="M166.6 139.4h21.5v.2h-21.5z" fill-rule="evenodd"/>
<path d="M166.6 152.6h21.5v.3h-21.5z" fill-rule="evenodd"/>
</g>
<path d="M166.6 139.6h21.5v13h-21.5z" fill-rule="evenodd" fill="#f7d719" stroke="#231f20" stroke-width=".21"/>
<g fill="#231f20">
<path d="M176.7 150.2v1.5h1.3v-1.5zM176.7 141h1.3v6.9h-1.3z" fill-rule="evenodd"/>
<path d="M169.9 149.4h14.9v.2h-14.9zM169.9 148.4h14.9v.3h-14.9z" fill-rule="evenodd"/>
</g>
<g fill="#231f20">
<path d="M169.9 140.5h14.9v1.4h-14.9z"/>
<path d="M180.1 142l.7 1.6h-.6v3.1h.6l-.7 1.5-.8-1.5h.6v-3.1h-.6z"/>
<path d="M170.4 148.2h.3v1.7h-.3z"/>
<path d="M171.5 148.2h.3v1.7h-.3z"/>
<path d="M172.7 148.2h.3v1.7h-.3z"/>
<path d="M173.8 148.2h.3v1.7h-.3z"/>
<path d="M174.9 148.2h.3v1.7h-.3z"/>
<path d="M176.1 148.2h.3v1.7h-.3z"/>
<path d="M177.2 148.2h.3v1.7h-.3z"/>
<path d="M178.3 148.2h.3v1.7h-.3z"/>
<path d="M179.5 148.2h.3v1.7h-.3z"/>
<path d="M180.6 148.2h.3v1.7h-.3z"/>
<path d="M181.7 148.2h.3v1.7h-.3z"/>
<path d="M184 148.2h.3v1.7h-.3z"/>
<path d="M182.8 148.2h.3v1.7h-.3z"/>
</g>
<path d="M168.6 156.9l1.9-.9-.1 .7 8.8-.1v.7l-8.8-.1 .1 .8z" fill-rule="evenodd" fill="#231f20" stroke="#231f20" stroke-width=".21"/>
<g font-size="7.1" fill="#231f20">
<text x="111.8" y="249.4">ADVANCED WARNING</text>
<text x="117.7" y="258.8">FLASHING LIGHTS</text>
</g>
<text font-size="6" fill="#231f20" x="177.6" y="272.9">TC2092</text>
<g font-size="4.2" fill="#231f20">
<text x="89.9" y="31">1800</text>
<text x="159.1" y="33.8">r100</text>
<text x="51.3" y="37.4">500*</text>
<text x="129.3" y="37.4">500*</text>
<text x="173.1" y="49.7">2 x 200 dia.</text>
<text x="25.8" y="55.6">400</text>
<text x="167.9" y="54.4">alternate flashing</text>
<text x="172" y="59.3">yellow lights.</text>
<text x="100.6" y="267.2">APPROVED AS OFFICIAL TRAFFIC SIGN</text>
<text x="174.7" y="285.6">A</text>
</g>
<g font-size="3.9" fill="#231f20">
<text x="130.2" y="169.3">Typical set up examples</text>
<text x="19" y="191.3">Colour Legend</text>
<text x="73" y="191.2">Notes</text>
<text x="70.9" y="195.1">1. This warning light panel may be used in conjunction with the railway</text>
<text x="28.8" y="200">Black</text>
<text x="75.5" y="199.5">level crossing warning signs TC2093_2 and TC2093_3 to give</text>
<text x="75.5" y="203.8">particular attention to queuing restrictions to a rail crossing. See typical</text>
<text x="28.8" y="207.7">Yellow flashing lights</text>
<text x="75.5" y="208.1">set up example.</text>
<text x="70.9" y="212.5">2. The conspicuity devices (flashing lights) shall meet the requirements of</text>
<text x="70.9" y="221.1">3. Stiffener rails used on the light panel should be &quot;Type 1&quot; and spaced</text>
<text x="75.5" y="216.8">AS2144 for 200mm diameter signal lanterns.</text>
<text x="75.5" y="225.5">vertically so as not to interfere with light assembly.</text>
<text x="70.9" y="229.8">4. * Flashing light separation may vary in the designed to suit specific</text>
<text x="70.9" y="238.5">5. For the post design refer to the Design Guide for Roadside signs.</text>
<text x="75.5" y="234.1">support posts.</text>
</g>
<g font-size="3.5" fill="#231f20">
<text x="21.5" y="267.9">Department of Transport and Main Roads</text>
<text x="17.7" y="271.8">Infrastructure Management &amp; Delivery Division</text>
<text x="16.7" y="280.7">Designed</text>
<text x="42.7" y="280.7">Checked</text>
<text x="69.7" y="280.7">Scale</text>
<text x="98.5" y="281.4">PRINCIPAL ENGINEER</text>
<text x="154.7" y="276.2">19/08/15</text>
<text x="157.4" y="281.2">Date</text>
<text x="16.9" y="284.8">TV 08/15</text>
<text x="43.3" y="284.9">DJ 08/15</text>
<text x="69.7" y="285.2">Not to Scale</text>
<text x="98.5" y="284.8">(Traffic Engineering)</text>
</g>
<g font-size="3" fill="#231f20">
<text x="94.9" y="141.2">TC2093_1</text>
<text x="148.6" y="141.2">TC2093_2</text>
</g>
<g font-size="2" fill="#231f20">
<text x="167.8" y="130.1">KEEP</text>
<text x="176.5" y="130.1">TRACKS</text>
<text x="172.9" y="133.1">CLEAR</text>
</g>
<g font-size="1.7" fill="#231f20">
<text x="169.7" y="136.1">WHEN LIGHTS</text>
<text x="115.4" y="138.6">WHEN</text>
<text x="118" y="141.2">FLASHING</text>
<text x="124.5" y="138.6">LIGHTS</text>
<text x="171.9" y="138.7">FLASHING</text>
<text x="120" y="144.9">12.5</text>
<text x="180.7" y="145.9">12.5</text>
<text x="119.3" y="155.2">WAIT</text>
<text x="127.1" y="155.2">IN</text>
<text x="168.6" y="155.2">USE EMERGENCY</text>
<text x="116.6" y="157.9">TURN</text>
<text x="125.3" y="157.9">LANE</text>
<text x="181.8" y="157.9">BAY</text>
</g>
<g font-size="1.1" fill="#231f20">
<text x="124.8" y="144.9">m</text>
<text x="185.5" y="145.9">m</text>
</g>
</svg>
